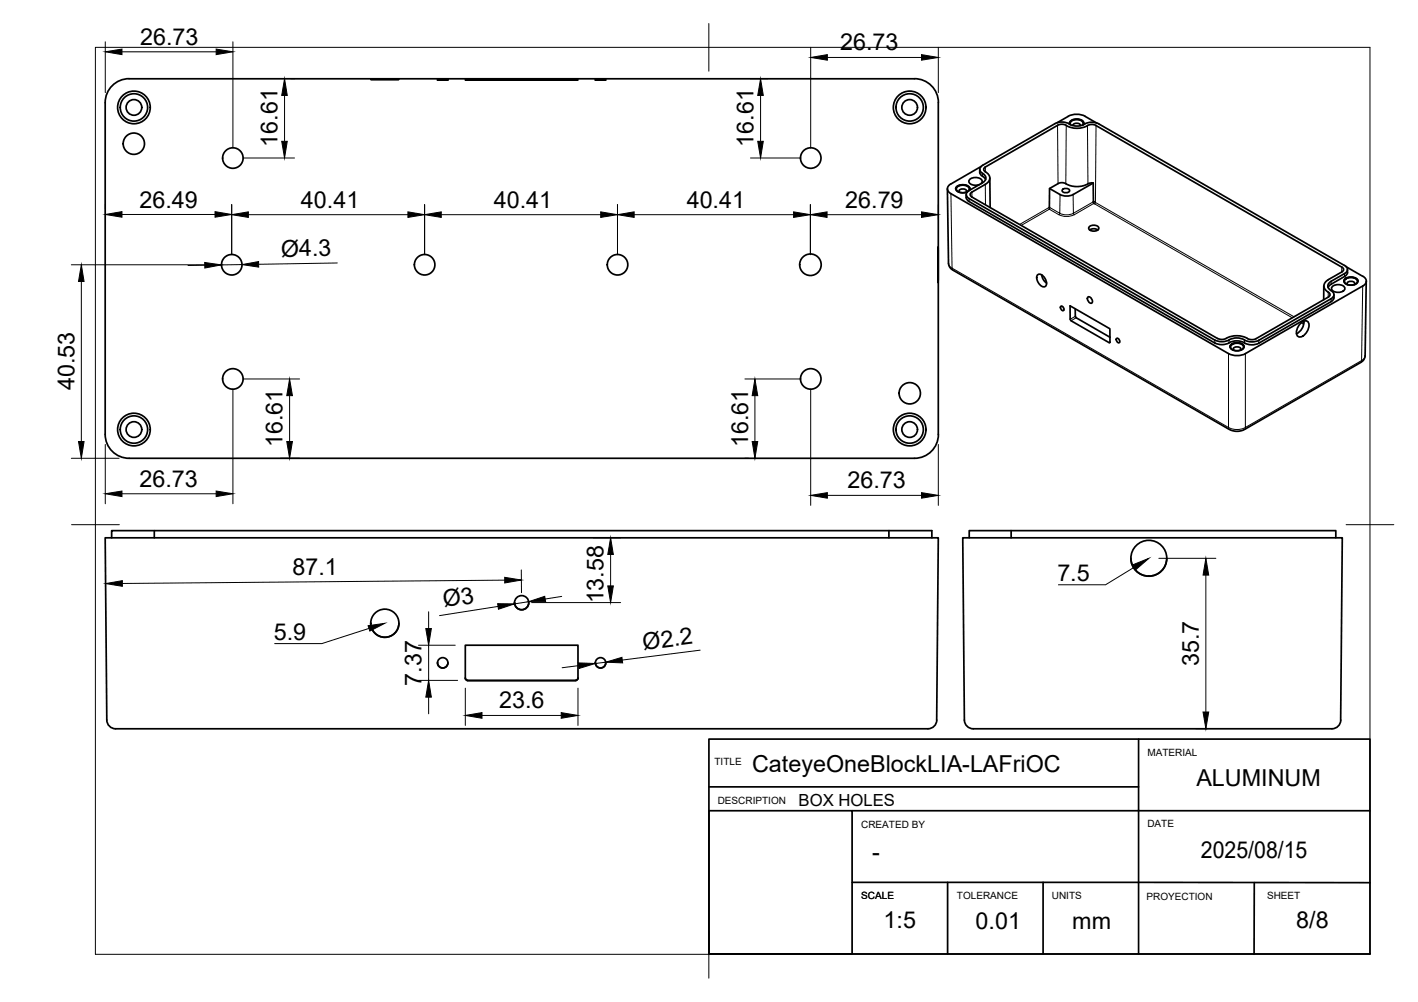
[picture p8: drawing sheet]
<svg xmlns="http://www.w3.org/2000/svg" width="297mm" height="210mm" viewBox="0 0 297 210" stroke-linecap="round" stroke-linejoin="round" font-family="sans-serif">
<!-- layer: Visible -->
<g fill="none" stroke="#000" stroke-width=".36">
<path d="M77.7 16.6h5.9zM91.6 16.7h2.2zM97.5 16.7l23.6 .1zM107.8 16.6h3zM124.7 16.7h2.2zM22 21.5a5 5 0 0 1 5-5h164.6a5 5 0 0 1 5 5M22 21.5v69.5a5 5 0 0 0 5 5h164.6a5 5 0 0 0 5-5M196.6 21.5v69.5M198.5 39.6l.2 15.6a1.72 1.72 0 0 0 .9 1.4l57.9 33.4a3.5 3.5 0 0 0 3.2 0l24.3-14.1a1.72 1.72 0 0 0 1-1.4l.2-15.6M199.2 38.5a1.08 1.08 0 0 0-.7 1 1.08 1.08 0 0 0 .7 1.1l58.1 33.5a4 4 0 0 0 3.6 0l24.6-14.2a1.08 1.08 0 0 0 .7-1 1.08 1.08 0 0 0-.7-1l-3.5-2M200.2 39.6a1.75 1.75 0 0 1 3 0M203.1 39.9l.1-.3a1.68 1.68 0 0 0-2.4-.7 .68 .68 0 0 0-.5 1 2.17 2.17 0 0 0 2.3 .3"/>
<path d="M205.2 35.5a1.39 1.39 0 0 0 .9 1.6l.4 .5M205.5 34.9l-6.3 3.6M205.5 38.5l.2-.3a1.2 1.2 0 0 0-1.6-1 .97 .97 0 0 0-1.1 1.1 1.94 1.94 0 0 0 2.2 .4M205.8 34.6a.89 .89 0 0 0-.6 .9 .89 .89 0 0 0 .6 .8 1.04 1.04 0 0 1 .7 1 1.04 1.04 0 0 1-.7 1l-3.2 1.9-.2 .4 .2 .7 51.9 29.9a3.9 3.9 0 0 0 3.7-.3 4.1 4.1 0 0 1 3.2 .6l1.2 .1 1.1-.3M206.4 38.6l-2.8 1.7M206.4 36a1.4 1.4 0 0 1 .9 1.3 1.4 1.4 0 0 1-.9 1.3M207.3 37.3l.1 6.2M221.6 38.5l-1.7 1-.1 4.3M222.5 39.8l.8-.3a.57 .57 0 0 1 .7 .6l-.7 .3a.57 .57 0 0 1-.8-.6zM224 25.8a1.75 1.75 0 0 1 3 0M224.1 26a1.05 1.05 0 0 1 1.3-1.1h.4a.91 .91 0 0 1 1.1 1.2M224.3 26.1a.98 .98 0 0 1 1.3-1 1.13 1.13 0 0 1 1.3 .9l-.1 .2"/>
<path d="M224.7 26.3a.93 .93 0 0 1 1.7 0M227.2 26a3.7 3.7 0 0 1-3.9-.3l-1.2-.1-1.1 .3-15.2 8.7M227.3 24.4l2.4 1.4M227.3 24.4a3.9 3.9 0 0 0-3.5 0l-2.4 1.3M227.8 26.3l.9-.2 .9 .2 51.5 29.7M227.8 26.3a5 5 0 0 1-5-.2l-.7-.1-.6 .2-15.1 8.8-.3 .5 .3 .5M229 38.3h-.6a5.5 5.5 0 0 1-5.6 0l-1.2 .2M229 38.3l-4.2 2.5-.9 .2-1.4-.1-2.6-1.4M229 38.3l.1 4.3M230.2 26l51.9 29.9 .2 .4-.2 .7-3.2 1.9a1.03 1.03 0 0 0-.7 1 1.03 1.03 0 0 0 .6 1M230.2 26a3.3 3.3 0 0 0-3 0M196.5 51.7v7.5z"/>
<path d="M201 40.3l-.1-.2a.92 .92 0 0 1 1.6 0l-.1 .2M202.4 40.8a1.24 1.24 0 0 0 .6 1.4l51.5 29.6a3.8 3.8 0 0 0 3.7-.3 4.1 4.1 0 0 1 3.2 .6l1.2 .1 1.1-.3M202.8 40l.2-.3a1.39 1.39 0 0 0-2.1-.8l-.5 .5a1.25 1.25 0 0 0 1.7 .9l.7-.2M203.6 41.3l51.5 29.6M203.6 40.2l-.4 .5 .4 .6M217.4 57.6a1.27 1.27 0 0 1 1.6 .9 1.12 1.12 0 0 1-.2 1.6 1.84 1.84 0 0 1-1.4-2.5zM218.2 57.6l.2 .8 .8 .9M219.8 43.4h.1M228.1 47.6a1.32 1.32 0 0 1 2.1 .2 1.23 1.23 0 0 1-2.2 0zM228.3 48.2l.8-.3 .9 .3M277.3 59.9v2.9M278.3 58.6a1.4 1.4 0 0 0-1 1.3 1.4 1.4 0 0 0 1 1.3l.3 .5-.4 .5-15.1 8.7"/>
<path d="M281.1 55.9l.3 .3v.5l-3.1 1.9M281.5 58.9a1.75 1.75 0 0 1 3 0M281.7 58.5a1.95 1.95 0 0 1 2.8 .3 1.29 1.29 0 0 1-1.7 .9 1.14 1.14 0 0 1-1.3-.9zM281.7 58.6a1.67 1.67 0 0 1 2.7 .3 1.57 1.57 0 0 1-2.8 0zM282.3 56.5a1.18 1.18 0 0 1-.6 1.4l-2.9 1.6-.6 .7M282.3 59.6l-.1-.2a.92 .92 0 0 1 1.6 0l-.1 .2M222.2 64.2l.1-.1a.59 .59 0 0 1 .4 1 .7 .7 0 0 1-.5-.9zM224.4 67.2l7.9 4.6M224.4 67.2l-.2-.3v-2.8l8.3 4.8v2.8l-.1 .1M225.2 64.7l.1 1.5 .1 .3 7.1 4.1M227.9 62.3a.76 .76 0 0 1 .8 .3 .76 .76 0 0 1-.1 .9 .98 .98 0 0 1-.7-1.2zM233.9 70.9l.1-.1a.59 .59 0 0 1 .4 1 .7 .7 0 0 1-.5-.9z"/>
<path d="M255.1 70.9a2.58 2.58 0 0 0 2.6-.4 5.3 5.3 0 0 1 4.2 .6h.6l.6-.2M257.6 72.7a1.75 1.75 0 0 1 3 0M257.8 72.2a1.95 1.95 0 0 1 2.8 .3 1.29 1.29 0 0 1-1.7 1 1.14 1.14 0 0 1-1.2-1zM257.9 72.4a1.67 1.67 0 0 1 2.6 .3 1.57 1.57 0 0 1-2.7 0zM258.4 73.4l-.1-.3a.92 .92 0 0 1 1.6 0v.3M272.6 67.6a.93 .93 0 0 1 1.2-.3 .93 .93 0 0 1 .4 1.3l-.4 .8a1.53 1.53 0 0 1-2 1 2.25 2.25 0 0 1 .8-2.8zM273.1 67.3a2.81 2.81 0 0 1-1.5 2.6M278.8 60.9a.89 .89 0 0 1 .6 .8 .89 .89 0 0 1-.6 .9l-15.1 8.7M279.1 60.1a1.83 1.83 0 0 1 2.6 .2 1.21 1.21 0 0 1-1.6 .9 1.08 1.08 0 0 1-1.2-.9zM279.4 61.7v.6M279.4 62.3l-.1 .5-.5 .4-15.1 8.7M23.4 112.7v-1.5h171.8v1.5"/>
<path d="M32.3 111.2v1.5M186.2 111.2v1.5M203 112.7v-1.5h76.8v1.5M211.8 111.2v1.5M236.9 116.9a3.8 3.8 0 0 0 3.8 3.8 3.8 3.8 0 0 0 3.7-3.8M77.7 130.6a2.95 2.95 0 0 0 2.9 2.9 2.95 2.95 0 0 0 3-2.9M91.7 138.8a1.09 1.09 0 0 0 1 1.1 1.09 1.09 0 0 0 1.1-1.1M107.8 126.2a1.49 1.49 0 0 0 1.5 1.5 1.49 1.49 0 0 0 1.5-1.5M124.7 138.8a1.09 1.09 0 0 0 1.1 1.1 1.09 1.09 0 0 0 1.1-1.1M24.2 152.7h169.8a2.03 2.03 0 0 0 2.2-1.9l.4-38.1h-174.6l.4 38.1a1.85 1.85 0 0 0 1.8 1.9M97.5 142v.3l.5 .2M98 142.6h22.6"/>
<path d="M120.6 142.6l.2-.1 .3-.4v-6.9h-23.6v6.9l.2 .4 .3 .1M121.1 142l-.1 .3-.4 .2M202 150.8a2.12 2.12 0 0 0 2.4 1.9h74.2a2.03 2.03 0 0 0 2.2-1.9l.4-38.1h-79.5l.3 38.1"/>
<circle cx="28" cy="30.1" r="2.23"/>
<circle cx="28.1" cy="22.5" r="3.4"/>
<circle cx="28.1" cy="22.5" r="1.64"/>
<circle cx="28.1" cy="22.5" r="2.87"/>
<circle cx="48.8" cy="33.1" r="2.15"/>
<circle cx="169.8" cy="33.1" r="2.15"/>
<circle cx="190.6" cy="22.5" r="3.4"/>
<circle cx="190.6" cy="22.5" r="1.64"/>
<circle cx="190.6" cy="22.5" r="2.87"/>
<circle cx="48.5" cy="55.5" r="2.15"/>
<circle cx="89" cy="55.5" r="2.15"/>
<circle cx="129.4" cy="55.5" r="2.15"/>
<circle cx="169.8" cy="55.5" r="2.25"/>
<circle cx="48.8" cy="79.4" r="2.15"/>
<circle cx="169.8" cy="79.4" r="2.15"/>
<circle cx="28.1" cy="90" r="3.4"/>
<circle cx="28.1" cy="90" r="1.64"/>
<circle cx="28.1" cy="90" r="2.87"/>
<circle cx="190.6" cy="90" r="3.4"/>
<circle cx="190.6" cy="90" r="1.64"/>
<circle cx="190.6" cy="90" r="2.87"/>
<circle cx="190.6" cy="82.4" r="2.23"/>
<circle cx="240.7" cy="116.9" r="3.8"/>
<circle cx="80.6" cy="130.6" r="2.95"/>
<circle cx="92.7" cy="138.9" r="1.09"/>
<circle cx="109.3" cy="126.3" r="1.49"/>
<circle cx="125.8" cy="138.9" r="1.09"/>
</g>
<!-- layer: Visible Narrow -->
<g fill="none" stroke="#000" stroke-width=".21">
<path d="M205.8 36.3v.6M206.4 38.6v4.3M206.4 35v1M221.5 26.3l.1 12.2M223.4 26.3l-.1 12.2M227.8 26.3l.1 12.2M229.6 26.3l-.1 16.1M198.7 55.2a1.17 1.17 0 0 0 .7 1M199.2 40.6l.2 15.6 57.9 33.3v-15.4M199.4 56.2l.2 .4M203 41.6v.6M203.6 40.3v1"/>
<path d="M221.8 45l-2-1.2-5.9 3.4M221.8 45a3.5 3.5 0 0 0 3.2 0M221.8 45l.2-.3 1.4 .3 1.5-.3 .1 .3M222.1 40.8l-.1 3.9-2.2-1.3-6.2 3.6M224.8 40.8l.1 3.9 4.2-2.4 .4 .1M229.3 42.7l41.4 23.9M229.5 42.4l41.6 24M229.5 42.4l-.2 .3-.2-.1-4.1 2.4M278.8 58.9v.6M281.1 56v1M281.6 57.3v.6M285.5 59.9l-.3 15.6-24.3 14v-15.4"/>
<path d="M225.3 66.3l-1.1 .6M225.4 66.6l-1 .6M232.5 71.7l-.2 .1M254.5 71.2v.7M257.5 71.2v.6M260.7 71.2v.7M263.7 71.3v.6M272.5 67.6l.6 .3M272.9 67.4l.2 .2M278.2 61.2v1M278.8 62.6v.6M285.2 75.5l-.2 .4"/>
<path d="M286 74.5a1.23 1.23 0 0 1-.8 1M257.6 90l-.3-.5a3.9 3.9 0 0 0 3.6 0l-.2 .5"/>
</g>
<!-- layer: Visible -->
<circle cx="229" cy="42.3" r=".18" fill="#000"/>
<!-- layer: BORDER -->
<path d="M20 9.9h267v190h-267zM148.5 4.9v10M15 109.9h10M282 109.9h10M148.5 194.9v10" fill="none" stroke="#000" stroke-width=".21"/>
<!-- layer: TITLEBLOCK -->
<path d="M148.5 154.8h138.5v45h-138.5zM238.5 154.8v45M148.5 169.8h30v30h-30zM148.5 164.8h90M178.5 169.8h108.5M178.5 184.8l108.5 .1M198.5 184.8v15M218.5 184.8v15M262.7 184.9v15" fill="none" stroke="#000" stroke-width=".36"/>
<!-- layer: FD_Dimensions -->
<g fill="none" stroke="#000" stroke-width=".21">
<path d="M22.1 8.8v10.6M25.5 10.9h19.8M48.8 8.8v22.2M59.6 20v9.6M60.9 16.5h.8M157.2 16.5h3.6M159.3 20v9.6M169.8 9.9v21.1M173.3 12h19.7M196.6 9.9v9.5M50.9 33.1h10.8M157.2 33.1h10.5"/>
<path d="M14.9 55.5h31.5M17 59v33.5M22.1 42.8v.9M25.5 44.9h19.5M42.9 55.6h-3.5M48.5 42.8v10.6M50.7 55.4l-4.3 .1M52 45h33.4M70.7 55.1l-16.5 .3M88.9 42.9v10.5M92.4 45h33.4M129.3 42.9v10.5"/>
<path d="M132.8 45h33.4M169.8 42.9v10.5M173.2 45h19.8M196.6 42.9v3.1M50.9 79.4h11.9M156 79.4h11.7M14.9 96h10.1M22.1 93.1v12.4M48.8 81.5v24M58.8 96h4M60.7 82.9v9.6M156 96h.8"/>
<path d="M158.1 82.9v9.6M169.8 81.5v24.4M196.6 93.1v12.8M25.5 103.4h19.8M109.2 119.4v4.8M124.3 112.7h5.7M127.9 116.2v6.5M173.3 103.8h19.7M242.8 117h11.9M87.7 135.2h7.7M89.8 128.2v3.5M89.8 135.2v7.3"/>
<path d="M104.3 127l-12.2 2M105.7 121.5l-80.1 .7M110.7 126l-2.9 .5M111.4 126.2h18.6M117.7 124.9l-3.5 .6M121.2 139.4l-3.4 .5M126.9 138.7l-2.2 .3M146.7 136.2l-16.4 2.1M252.6 120.5v28.7M87.7 142.5h8.2M89.8 146v3.5M97.5 144.2v7.8"/>
<path d="M101 149.9h16.6M121.1 144.2v7.8M250.5 152.7h2.3"/>
</g>
<g fill="#000" stroke="#000" stroke-width=".21">
<path d="M22.1 10.9l3.4-.6v1.1zM45.3 10.3l3.5 .6-3.5 .5zM59.6 16.5l.6 3.5h-1.2zM159.3 16.5l.6 3.5h-1.2zM169.8 12l3.5-.6v1.2zM193 11.4l3.6 .6-3.6 .6zM59 29.6h1.2l-.6 3.5zM158.7 29.6h1.2l-.6 3.5zM17 55.5l.6 3.5h-1.2zM22.1 44.9l3.4-.6v1.2zM42.9 55l3.5 .5-3.5 .6zM45 44.3l3.5 .6-3.5 .6z"/>
<path d="M48.5 45l3.5-.6v1.1zM50.7 55.4l3.5-.6v1.2zM85.4 44.4l3.5 .6-3.5 .5zM88.9 45l3.5-.6v1.1zM125.8 44.4l3.5 .6-3.5 .5zM129.3 45l3.5-.6v1.1zM166.2 44.4l3.6 .6-3.6 .5zM169.8 45l3.4-.6v1.1zM193 44.4l3.6 .6-3.6 .5zM16.4 92.5h1.2l-.6 3.5zM60.7 79.4l.6 3.5h-1.2zM60.1 92.5h1.2l-.6 3.5z"/>
<path d="M158.1 79.4l.6 3.5h-1.1zM157.6 92.5h1.1l-.6 3.5zM22.1 103.4l3.4-.5v1.1zM45.3 102.9l3.5 .5-3.5 .6zM127.9 112.7l.6 3.5h-1.2zM169.8 103.8l3.5-.6v1.2zM193 103.2l3.6 .6-3.6 .6zM22.1 122.3l3.5-.7v1.2zM89.2 131.7h1.2l-.6 3.5zM104.2 126.5h3.6l-3.4 1.1zM105.7 120.9l3.5 .6-3.5 .6zM110.7 126l3.4-1.1 .2 1.2z"/>
<path d="M121.2 138.9l3.5 .1-3.4 1zM127.3 122.7h1.2l-.6 3.5zM126.9 138.7l3.4-1 .1 1.2zM252.6 117l.6 3.5h-1.2zM89.8 142.5l.6 3.5h-1.2zM97.5 149.9l3.5-.6v1.2zM117.6 149.3l3.5 .6-3.5 .6zM252 149.2h1.2l-.6 3.5z"/>
</g>
<!-- layer: Leaders -->
<path d="M237.4 118.3l3.3-1.3-2.7 2.3zM77.1 131.1l3.5-.5-3.1 1.6z" fill="#000" stroke="#000" stroke-width=".21"/>
<path d="M237.7 118.8l-6.1 3.7h-9.9M77.3 131.6l-9.9 3.2h-9.9" fill="none" stroke="#000" stroke-width=".21"/>
<g font-size="4.9">
<text x="29.3" y="9.4">26.73</text>
<text x="176" y="10.6">26.73</text>
<text x="58.1" y="30.7" transform="rotate(-90 58.1 30.7)">16.61</text>
<text x="157.9" y="30.7" transform="rotate(-90 157.9 30.7)">16.61</text>
<text x="29.2" y="43.5">26.49</text>
<text x="63" y="43.5">40.41</text>
<text x="103.4" y="43.5">40.41</text>
<text x="143.8" y="43.5">40.41</text>
<text x="177.1" y="43.5">26.79</text>
<text x="58.9" y="53.8" transform="rotate(-1 58.9 53.8)">Ø4.3</text>
<text x="15.6" y="81.8" transform="rotate(-90 15.6 81.8)">40.53</text>
<text x="59.2" y="93.6" transform="rotate(-90 59.2 93.6)">16.61</text>
<text x="156.7" y="93.6" transform="rotate(-90 156.7 93.6)">16.61</text>
<text x="29.2" y="102">26.73</text>
<text x="177.5" y="102.3">26.73</text>
<text x="61.3" y="120.5" transform="rotate(-1 61.3 120.5)">87.1</text>
<text x="221.5" y="121.8">7.5</text>
<text x="93" y="127.2" transform="rotate(-9 93 127.2)">Ø3</text>
<text x="126.4" y="126.4" transform="rotate(-90 126.4 126.4)">13.58</text>
<text x="57.3" y="134.1">5.9</text>
<text x="134.8" y="136.2" transform="rotate(-7 134.8 136.2)">Ø2.2</text>
<text x="88.3" y="143.6" transform="rotate(-90 88.3 143.6)">7.37</text>
<text x="251.1" y="139.6" transform="rotate(-90 251.1 139.6)">35.7</text>
<text x="104.5" y="148.4">23.6</text>
<text x="157.5" y="161.7">CateyeOneBlockLIA-LAFriOC</text>
<text x="250.6" y="164.8">ALUMINUM</text>
<text x="251.6" y="179.7">2025/08/15</text>
<text x="182.7" y="180.1">-</text>
<text x="185.1" y="194.4">1:5</text>
<text x="204.4" y="194.5">0.01</text>
<text x="224.6" y="194.6">mm</text>
<text x="271.5" y="194.5">8/8</text>
</g>
<text font-size="3.5" x="167.3" y="168.8">BOX HOLES</text>
<g font-size="2.1">
<text x="149.7" y="160.2">TITLE</text>
<text x="240.3" y="158.3">MATERIAL</text>
<text x="150.3" y="168.4">DESCRIPTION</text>
<text x="180.4" y="173.4">CREATED BY</text>
<text x="240.3" y="173.3">DATE</text>
<text x="180.4" y="188.4">SCALE</text>
<text x="200.4" y="188.4">TOLERANCE</text>
<text x="220.3" y="188.4">UNITS</text>
<text x="240.2" y="188.5">PROYECTION</text>
<text x="265.4" y="188.4">SHEET</text>
</g>
</svg>
